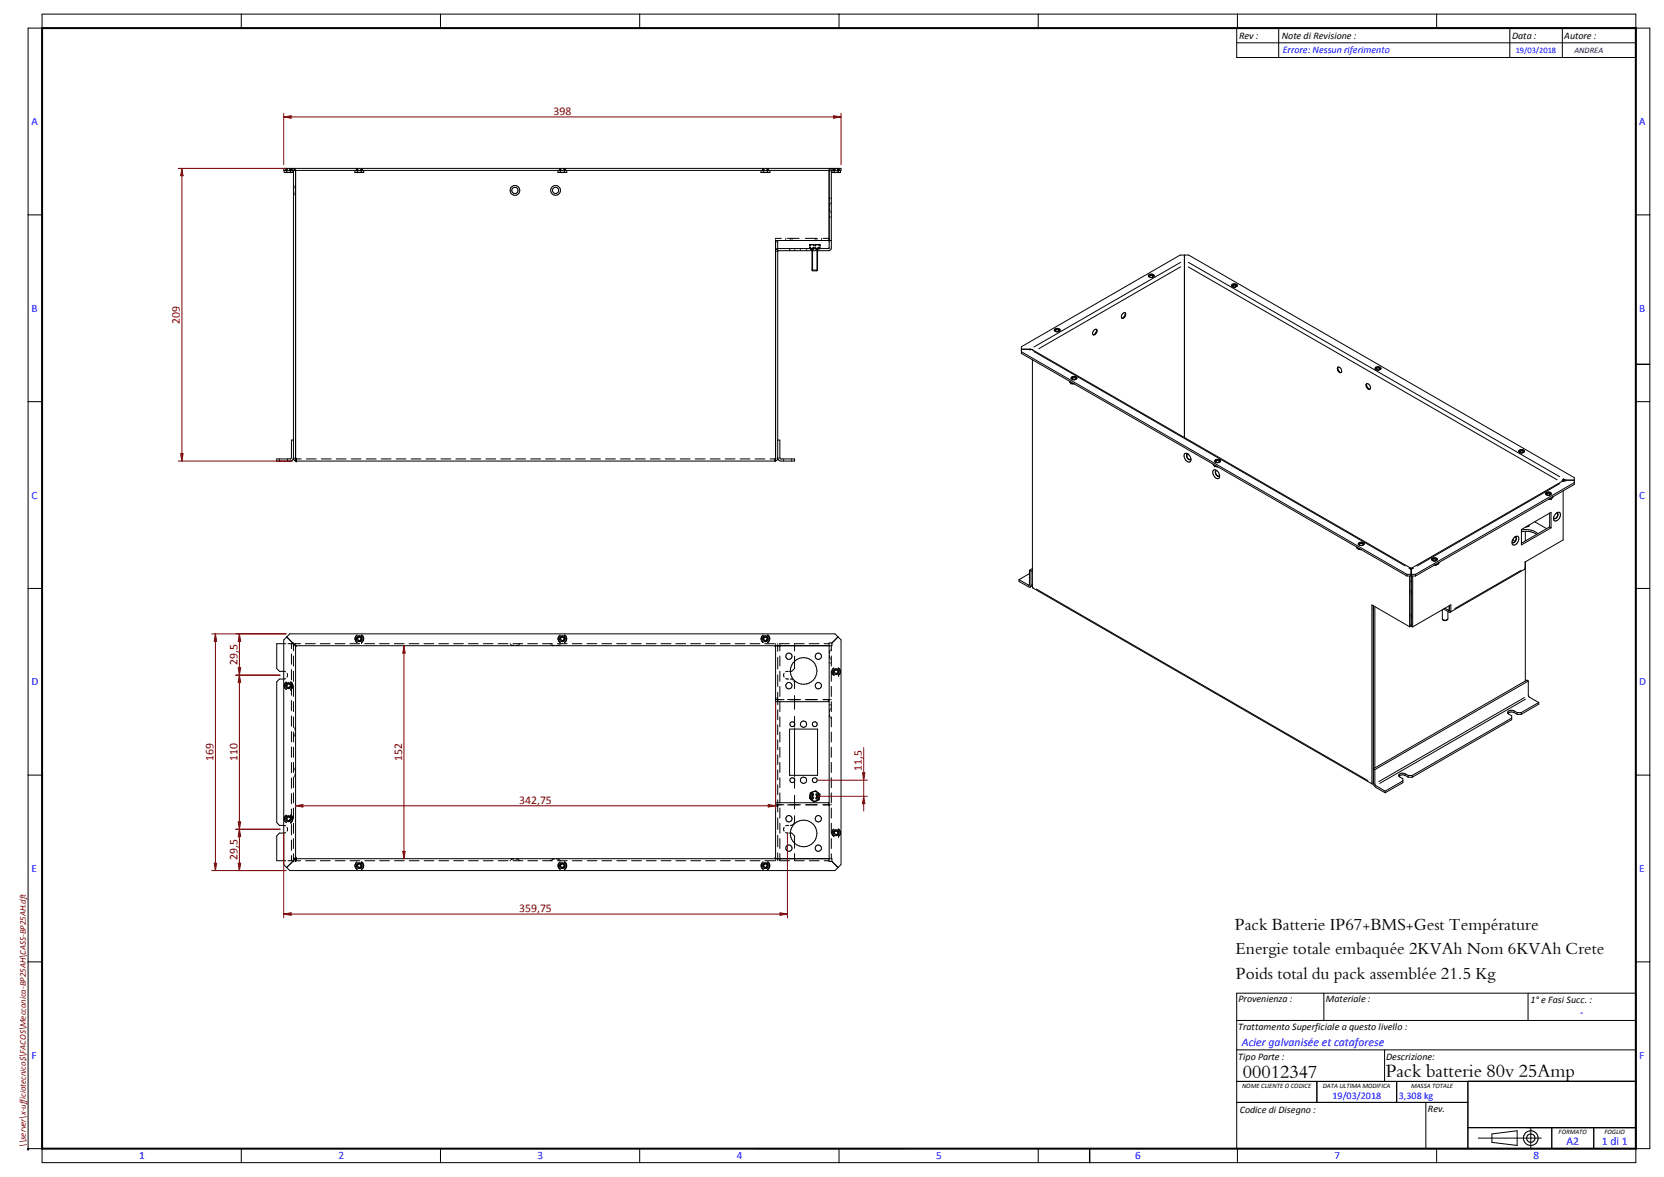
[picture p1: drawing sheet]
<svg xmlns="http://www.w3.org/2000/svg" width="594mm" height="420mm" viewBox="0 0 594 420" stroke-linecap="round" stroke-linejoin="round" font-family="sans-serif">
<path d="M15 10h569v400h-569z" fill="none" stroke="#000" stroke-width=".72"/>
<g fill="none" stroke="#000" stroke-width=".36">
<path d="M10 10h5v-5h569v15.5h-142.5v-10.5h147.5v400h-147.5v-55.5h142.5v60.5h-569v-5h-5zM86.1 5v5M157.3 5v5M228.4 5v5M299.5 5v5M370.7 5v5M441.5 15.3h142.5M441.8 5v5M456.5 10v10.5M512.9 5v5M539 10v10.5M557.8 10v10.5"/>
<path d="M10 76.7h5M101.3 60.1h199v.7h-199zM101.5 60.8v.7M101.5 61.5h3.1M102 60.4h.7M102 60.1v.7M102.3 60.4v.3M102.3 61.2v.4M102.4 60.1h.1M102.4 60.8h.1M102.4 60.1v.7M102.4 61.2v.4"/>
<path d="M103.4 60.4h.7M103.5 60.1v.7M103.7 60.4v.4M103.7 61.2v.4M103.8 60.4v.3M103.8 61.2v.4M104.1 60.1v.7M104.5 60.8l.3 .3v102.2M104.5 60.1v.2M104.5 60.6v.2M104.5 60.8l1 .3M104.5 60.1l.3 .1"/>
<path d="M104.5 60.1l.2 .1M104.6 60.9h.1M104.6 60.9v.6M104.8 66.2l.2 .2M105 69.6l-.2 .1M105.1 60.3l.1 .1M105.2 60.4l.2 .2M105.2 66.7l.2 .1M105.4 66.8v.8M105.4 68.3v.8M105.4 69.1h.1M105.4 66.8h.1"/>
<path d="M105.4 69.1l-.2 .2M105.5 60.9v.2M105.5 61.1v102.8M126.7 60.8v.7M126.7 61.5h3.2M127.2 60.4h.7M127.2 60.1v.7M127.5 60.4v.3M127.5 61.2v.4M127.7 60.4v.3M127.7 61.2v.4M128.6 60.4h.7"/>
<path d="M128.9 60.4v.4M128.9 61.2v.4M129 60.4v.3M129 61.2v.4M129.3 60.1v.7M129.9 60.8v.7M199.2 60.8v.7M199.2 61.5h3.1M199.7 60.4h.7M199.7 60.1v.7M200 60.4v.3M200 61.2v.4"/>
<path d="M200.1 60.4v.3M200.1 61.2v.4M201.1 60.4h.7M201.4 60.4v.4M201.4 61.2v.4M201.5 60.4v.3M201.5 61.2v.4M201.8 60.1v.7M202.3 60.8v.7M271.7 60.8v.7M271.7 61.5h3.2M272.2 60.4h.7"/>
<path d="M272.2 60.1v.7M272.5 60.4v.3M272.5 61.2v.4M272.7 60.4v.3M272.7 61.2v.4M273.6 60.4h.7M273.9 60.4v.4M273.9 61.2v.4M274 60.4v.3M274 61.2v.4M274.3 60.1v.7M274.9 60.8v.7"/>
<path d="M296 60.1v.2M296 60.6v25.3M296 70.7h.2M296 77.5h.2M296 73h.2M296 75.2h.2M296.1 60.7l-.1 27.8M296.2 73v.7M296.2 74.5v.7M296.2 75.2l.1 .2M296.2 60.5h.1M296.4 72.8l-.2 .2"/>
<path d="M296.5 70.7h.3M296.5 77.5h.3M296.6 60.2l-.4 .3M296.6 75.7l.2 .2M296.8 72.3l-.2 .2M297 60.8h.1M297 60.9v.6M297 61.5h3.1M297 60.6l-.2 .5v27.4a1.01 1.01 0 0 1-1 1h-17.9l-.5 .2M297 60.1v.2M297.5 60.4h.6M297.5 60.1v.7"/>
<path d="M297.8 60.4v.3M297.8 61.2v.4M297.9 60.4v.3M297.9 61.2v.4M298.1 60.1v.7M298.9 60.4h.7M299.2 60.8h.1M299.2 60.1h.1M299.2 60.1v.7M299.2 61.2v.4M299.3 60.4v.3M299.3 61.2v.4"/>
<path d="M299.6 60.1v.7M300.1 60.8v.7M584 76.7h5M276.9 85.6v79M276.9 88.7h.2M276.9 85.9h19.9M276.9 86.4h.2M276.9 89.6l.2 .1M277.3 89l-.3 .3M277.4 88.7h18.4M277.4 86.4h.3M277.7 85.9v77.4"/>
<path d="M277.9 88.7l-.4 .2M279 85.1h-2.1v.2M280.5 85.1v.2M280.5 85.6v.3M281.1 85.1h4.2M281.9 88.7v.2M281.9 89.2v.3M282 88.7v.2M282 89.2v.3M282.1 85.1v.2M282.1 85.6v.3M282.8 85.1v.2"/>
<path d="M282.8 85.6v.3M283.8 88.7v.3M283.8 89.3v.2M285.7 88.7v.2M285.7 89.2v.3M287.5 85.1h4.2v.2M288 88.7v.3M288 89.3v.2M289 87.5v.3M289 88.1v.4h.5M289 87.4h.1M289 87.4v.1"/>
<path d="M289.1 87.3h.1M289.1 87.3h1.5M289.2 87.3h.1M289.2 87.4l-.2 .1M289.3 88.5h.1M289.3 87.4v.1M289.3 87.5v.3M289.3 88.1v.4M289.4 88.6h.1M289.4 88.6l.1 .1M289.6 87.4l-.3 .1M289.8 88.7h.1"/>
<path d="M289.9 88.9h.1M289.9 88.8h.1M289.9 88.7v.2M289.9 89.1v7.3M289.9 88.9h.7M289.9 89.2h.6M289.9 96.4h2M289.9 96.4l.3 .3h1.4l.3-.3M290 88.7v.2M290 89.2v.3M290 88.5h1.1M290.1 88.9v.2"/>
<path d="M290.1 89.3v7.3M290.3 87.4l.3 .1M290.6 87.3h.1M290.6 87.5v.3M290.6 88.1v.4M290.8 87.4l-.2 .1M290.9 87.4l.3 .1M291 85.1v.2M291 85.6v.3M291.2 87.3h.1M291.2 87.5v.3M291.2 88.1v.4"/>
<path d="M291.2 88.9h.6M291.2 89.2h.7M291.4 87.4l-.2 .1M291.7 85.6v.3M291.7 88.9v.2M291.7 89.3v7.3M291.8 88.7v.3M291.8 89.3v.2M291.8 88.5h.7M291.8 88.8h.1M291.9 89.2h.1M291.9 89.5h.1"/>
<path d="M291.9 88.7v7.7M291.9 88.7h.1M292.2 87.4l.2 .1M292.3 88.6h.1M292.3 88.6v.1M292.4 88.5h.1M292.4 87.5v.3M292.4 88.1v.4M292.5 87.4l-.1 .1M292.6 87.4l.2 .1M292.6 87.3h.1M292.6 87.3h-1.4"/>
<path d="M292.7 87.4h.1M292.7 87.4l.1 .1M292.8 87.5v.3M292.8 88.1l-.2 .4M293.3 85.1v.2M293.3 85.6v.3M293.9 85.1h2.1M296 85.1h.1M296 85.9h.1M296 88.5l-.2 .2M10 143.4h5M104.8 157.1h-.8v6.2l-.2 .5h-5v.8h4.7a1.23 1.23 0 0 0 1.3-1.3"/>
<path d="M277.7 157.1h.7v6.2l.2 .5h5.1v.8h-4.8a1.23 1.23 0 0 1-1.2-1.3M584 143.4h5M99.8 163.8v.2M99.8 164.3v.3M102.7 163.8v.3M102.7 164.4v.2M104.8 163.3h.1M104.8 163.5v.1M104.8 163.6a1.01 1.01 0 0 0 1 1M104.8 163.6h.7M105.5 164.3v.3M105.5 163.6l.1 .1"/>
<path d="M105.5 163.6l.1 .2M105.6 163.7h.1M105.6 163.8l.1 .8M105.7 163.8h.1M105.7 163.8h1.9M105.7 164.6h.1M105.8 163.8h.1M105.8 164.6h170.8M105.8 163.8v.2M105.8 164.3v.3M109.4 163.8h3.5M114.7 163.8h3.5"/>
<path d="M120.1 163.8h3.5M125.4 163.8h3.5M130.8 163.8h3.5M136.1 163.8h3.5M141.4 163.8h3.5M146.8 163.8h3.5M152.1 163.8h3.5M157.4 163.8h3.5M162.8 163.8h3.5M168.1 163.8h3.6M173.5 163.8h3.5M178.8 163.8h3.5"/>
<path d="M184.1 163.8h3.6M189.5 163.8h3.5M194.8 163.8h3.5M200.1 163.8h3.6M205.5 163.8h3.5M210.9 163.8h3.5M216.2 163.8h3.5M221.5 163.8h3.5M226.9 163.8h3.5M232.2 163.8h3.5M237.5 163.8h3.5M242.9 163.8h3.5"/>
<path d="M248.2 163.8h3.5M253.6 163.8h3.5M258.9 163.8h3.5M264.2 163.8h3.6M269.6 163.8h3.5M274.9 163.8h1.8M276.6 163.8v.2M276.6 164.3v.3M276.8 163.8h.1M276.9 163.7l-.1 .1M276.9 163.6h.1M276.9 164.6h-.3"/>
<path d="M277.7 163.3h.1M277.7 163.5l-.1 .5-.7 .6M279.8 163.8v.2M279.8 164.3v.3M282.7 163.8v.2M282.7 164.3v.3M10 210.1h5M584 210.1h5M102 229.8h-3.2v8.8l1 1 2.1 .2M102.4 227.4l2.1 2.1M102.8 229.8h.9M103.5 226.3h194.6l2.2 2.1v80.2l-2.2 2.2h-194.6l-2.2-2.2v-80.2z"/>
<path d="M103.9 229.8h.3M104 229.8v1.8M104 233.5v3.6M104 239v3.7M104.5 229.8h.3M104.5 229.5l1.3 1.3M104.5 229.5l.1 .4M104.5 229.5l.3 .1M104.7 230.2l.3 .3M104.8 229.8h.1M104.8 229.8v.2M104.8 230.3v2"/>
<path d="M104.8 234.2v3.5M104.8 239.6v3.6M105.2 229.7l.3 .1M105.5 229.8h1.8M105.5 229.8v.2M105.5 230.3v76.4M109 229.8h3.6M114.3 229.8h3.5M119.6 229.8h3.5M124.9 229.8h3.5M127.5 226.7l-.3 .2a1.57 1.57 0 0 0 .3 2.5M127.5 226.8l-.2 .1a1.43 1.43 0 0 0 .2 2.4"/>
<path d="M127.5 228.2a.75 .75 0 0 1 .7-1 .75 .75 0 0 1 .8 .8 .75 .75 0 0 1-.9 .7M129 226.7h.1M129.1 229.2h.1M129.1 226.7h.1a1.56 1.56 0 0 1 0 2.6M129.1 226.8a1.45 1.45 0 0 1 0 2.4M129.2 229.3h.1M130.2 229.8h3.5M135.5 229.8h3.5M140.8 229.8h3.5M146.1 229.8h3.5M151.4 229.8h3.4M156.7 229.8h3.4"/>
<path d="M162 229.8h3.4M167.3 229.8h3.4M172.5 229.8h3.5M177.8 229.8h3.5M182.1 229.8l.2 .2M182.5 230.2l.2 .2M182.7 230.4h.8M182.7 230.4v.1M183.1 229.8h3.5M184.3 230.4h.6M184.9 230.4v.1M185.2 230.2l-.3 .2"/>
<path d="M185.6 229.8l-.2 .2M188.4 229.8h3.5M193.7 229.8h3.5M196.6 229.8l.2 .2M197 230.2l.2 .2M197.2 230.4h.7M197.2 230.4v.1M198.7 230.4h.8M199 229.8h3.5M199.5 230.4v.1M199.6 230.2l-.1 .2M200 226.7a1.51 1.51 0 0 0 0 2.7"/>
<path d="M200 226.8a1.45 1.45 0 0 0 .1 2.5M200.1 228.2a.75 .75 0 0 1 .6-.9 .75 .75 0 0 1 .8 .8 .75 .75 0 0 1-.9 .6M200.1 229.8l-.2 .2M201.5 226.7l.1 .1a1.45 1.45 0 0 1 0 2.4M201.5 226.7h.1a1.55 1.55 0 0 1 0 2.6M201.6 229.2h.1M201.6 229.3h.1M204.3 229.8h3.5M209.6 229.8h3.5M214.9 229.8h3.4M220.2 229.8h3.4M225.5 229.8h3.4"/>
<path d="M230.7 229.8h3.5M236 229.8h3.5M241.3 229.8h3.5M246.6 229.8h3.5M251.9 229.8h3.5M257.2 229.8h3.5M262.5 229.8h3.5M267.8 229.8h3.5M272.5 226.7l-.3 .2a1.57 1.57 0 0 0 .3 2.5M272.5 226.8l-.2 .1a1.43 1.43 0 0 0 .2 2.4M272.5 228.2a.75 .75 0 0 1 .7-1 .75 .75 0 0 1 .8 .8 .75 .75 0 0 1-.9 .7M273 229.8h3.5"/>
<path d="M274 226.7l.1 .1a1.5 1.5 0 0 1 0 2.4M274.1 226.7a1.56 1.56 0 0 1 0 2.6M274.1 229.2h.1M274.1 229.3h.1M276.9 229.8v.2M276.9 230.3v76.4M276.9 230.5l-.3 .3M277.7 230.5h.1M277.7 229.8v.2M277.7 230.3v2.2M277.7 234.7v4.1M278.3 229.8h3.5"/>
<path d="M278.4 230.5h.1M278.4 229.8v.2M278.4 230.3v2M278.4 234.2v3.5M278.4 239.6v3.6M281.5 239.6l-1 .2M283.7 230.5h.1M283.7 234.3v4.3l-1 1h-.9M283.7 230.3v2.1M287.1 229.8h-3.5l.1 .2M288.9 229.8h3.5M294.2 229.8h1.8"/>
<path d="M296 230.5v76M296 236.6h.2M296 232.5h.2M296 234.8h.2M296.2 232.5v.8M296.2 234.1v.7M296.2 234.8l.1 .1M296.4 232.3l-.2 .2M296.5 236.6h.3M296.6 235.2l.2 .2M296.8 230.5v1.8M296.8 234.2v3.5"/>
<path d="M296.8 239.6v3.6M296.8 231.9l-.2 .2M297 229.6v.9h-191.7M297 229.5h-1v1M297.7 238.5a1.51 1.51 0 0 0 .1 2.6M297.8 238.5a1.44 1.44 0 0 0 0 2.5M297.8 239.9a.74 .74 0 0 1 .7-.9 .74 .74 0 0 1 .8 .9 .74 .74 0 0 1-1 .6M299.2 227.3l-2.2 2.2M299.2 238.5h.1a1.45 1.45 0 0 1 0 2.5M299.3 238.4l.1 .1a1.56 1.56 0 0 1 0 2.6M101.9 242.2l-2.1 .2-1 1v50.2l1 1 2.1 .2M102 243.6a1.5 1.5 0 0 0 0 2.3"/>
<path d="M102 245.9l.3 .2M102 243.7a1.59 1.59 0 0 0 0 2.2M102 245.9l.3 .1M102.2 243.5l-.2 .1M102.3 243.5l-.3 .2M102.3 245a.75 .75 0 0 1 .7-1 .75 .75 0 0 1 .8 .8 .75 .75 0 0 1-1 .7M102.5 240.3v1.4M103.8 243.5a1.45 1.45 0 0 1 0 2.5M103.8 243.4l.1 .1a1.56 1.56 0 0 1 0 2.6M103.8 246h.1M103.9 246.1h.1M104 244.5v3.7"/>
<path d="M104 250.1v3.6M104 255.6v3.6M104.8 245v3.6M104.8 250.5v3.5M104.8 255.9v3.6l.2 .2M105.2 260l.2 .1M276.9 250.5h19.1M276.9 249.7l3 .1M276.9 249.2h.2M277.4 249.2h.3M277.7 249.8h.1M277.7 240.9v4.1"/>
<path d="M277.7 247.1v2.2M277.7 249.6v1.9M277.7 253.4v3.5M277.7 258.7v3.6M278.4 245v3.6M278.4 250.5v3.5M278.4 255.9v3.6M279.9 240.3v1.4M280.5 242.2l1.1 .2M281.1 249.7l4.7 .1M282.1 242.4l.8 .3M283.3 243.1l.4 .3v2.4"/>
<path d="M283.7 248.3v4.9M283.7 255.7v3.7M283.7 259.8v17.4M287.5 249.7l4.3 .1M293.8 249.8h2.4M295.8 249.8h.1M295.8 249.7v.3M295.8 250.3v.2M296 251.6h.2M296 253.5h.2M296 255.8h.2M296.2 253.5v.8"/>
<path d="M296.2 255.1v.7M296.2 255.8l.1 .1M296.4 253.3l-.2 .2M296.5 249.8h.3M296.5 251.6h.3M296.6 256.2l.2 .2M296.8 245v3.6M296.8 250.5v3.5M296.8 255.9v3.6M296.8 252.9l-.2 .2M299.3 241h.1M299.4 241.1h.1"/>
<path d="M10 276.7h5M104 261.2v3.6M104 266.7v3.6M104 272.2v3.6M104 277.7v3.7M104.8 261.3v3.6M104.8 266.7v3.6M104.8 272.2v3.6M104.8 274l.2 .2M105 277.3l-.2 .3v3.6M105 262.8l-.2 .2M105.2 274.4l.2 .3"/>
<path d="M105.4 260.1v.8M105.4 261.7v.7M105.4 274.7v.6M105.4 276.1v.8M105.4 262.4h.1M105.4 260.1h.1M105.4 262.4l-.2 .2M105.4 276.9h.1M105.4 274.7h.1M105.4 276.9l-.2 .2M277.7 264.1v3.5M277.7 269.5v3.5"/>
<path d="M277.7 274.8v3.5M278.4 261.3v3.6M278.4 266.7v3.6M278.4 272.2v3.6M278.4 277.6v3.6M281.9 260.3h10v16.5h-10zM283.7 277.7v3.7M296.8 261.3v3.6M296.8 266.7v3.6M296.8 272.2v3.6M296.8 277.6v3.6M584 276.7h5"/>
<path d="M101.9 297.2l-2.1 .2-1 1v8.9h3.2M102 293.4l.3 .2M102 291.1a1.5 1.5 0 0 0 0 2.3M102 293.4l.3 .1M102 291.2a1.59 1.59 0 0 0 0 2.2M102.2 291l-.2 .1M102.3 291l-.3 .2M102.3 292.5a.75 .75 0 0 1 .7-1 .75 .75 0 0 1 .8 .8 .75 .75 0 0 1-1 .7M102.5 295.3v1.4M103.8 291a1.45 1.45 0 0 1 0 2.5M103.8 290.9l.1 .1a1.56 1.56 0 0 1 0 2.6M103.8 293.5h.1"/>
<path d="M103.9 293.6h.1M104 283.3v3.6M104 288.8v3.7M104 294.3v3.7M104 299.9v3.6M104.8 283v3.6M104.8 288.5v3.6M104.8 293.9v3.6M104.8 299.3v3.6M276.9 286.6h19.1M276.9 287.8h.2M277.4 287.8h.3"/>
<path d="M277.7 287.3h.1M277.7 280.2v3.5M277.7 285.5v1.9M277.7 287.7v2.2M277.7 292v4.1M277.7 298.2v4.1M278.4 283v3.6M278.4 288.5v3.6M278.4 293.9v3.6M278.4 299.3v3.6M279.9 287.3h-3M279.9 295.3v1.4"/>
<path d="M280.5 297.2l.9 .2M281.6 294.6l-1.1 .2M281.8 297.4h.9l1 1v4.4M283 294.3l-.3 .3h-.5M283.7 283.9v4.9M283.7 291.2v2.4l-.4 .4M285.8 287.3h-4.7M289.2 283.7a1.74 1.74 0 0 1 2.8-.7 1.74 1.74 0 0 1-.4 2.8 1.74 1.74 0 0 1-2.5-1.5M289.3 283l1.9-.7 1.6 1.2-.4 2-1.8 .8-1.6-1.3zM289.9 284.5l.5 .6M289.9 284.1v.4M290.1 283h.1"/>
<path d="M290.1 283a1.44 1.44 0 0 0 0 2.5M290.4 283.4h.1M290.4 283.4l-.5 .7M290.5 283.7l-.1 .1a.67 .67 0 0 0 .1 1.1M291.2 283.7h.1a.66 .66 0 0 1 0 1.1M291.3 284.8h.1M291.3 283.5h.2M291.4 283.4l.4 .9M291.5 285l-.1 .1M291.6 285.5h.1M291.6 283a1.48 1.48 0 0 1 0 2.5M291.8 287.3h-4.3"/>
<path d="M291.8 283.8l.1 .5M291.8 284.3l-.3 .7M291.9 284.3l-.4 .7M293.8 287.3h2.4M295.8 286.6v.2M295.8 287.1v.2M296 287.3h.1M296.5 287.3h.3M296.8 283v3.6M296.8 288.5v3.6M296.8 293.9v3.6M296.8 299.3v3.6"/>
<path d="M297.5 298.4l.3 .2M297.5 296.1a1.5 1.5 0 0 0 0 2.3M297.5 298.4l.3 .1M297.5 296.2a1.59 1.59 0 0 0 0 2.2M297.7 296l-.2 .1M297.8 296l-.3 .2M297.8 297.5a.75 .75 0 0 1 .7-1 .75 .75 0 0 1 .8 .8 .75 .75 0 0 1-1 .7M299.2 296h.1a1.45 1.45 0 0 1 0 2.5M299.3 295.9l.1 .1a1.56 1.56 0 0 1 0 2.6M299.3 298.5h.1M299.4 298.6h.1M102.8 307.3h.9"/>
<path d="M103.9 307.3h.3M104 305.4v1.9M104.5 307.3h.3M104.5 307.5l-2.1 2.2M104.6 307.2l-.1 .3M104.8 307.3h.1M104.8 304.8v1.9M104.8 307v.3M104.8 306.5h.2M104.8 306.5l-.1 .3M104.8 306.5h.1M104.9 306.5h.1"/>
<path d="M104.9 307.4l-.4 .1M105.3 306.5h191.7v1M105.4 306.3l-.3 .1M105.5 306.5h.1M105.5 307.3h.1M105.5 307.3h1.8M105.5 307.3h-.3M105.5 306.5l-1 1M105.5 307v.3M105.6 306.5h.1M105.6 307.2h.1M105.6 306.4h.1"/>
<path d="M105.7 306.5h.1M105.7 306.3h.1M105.7 306.7h.1M105.7 306.7v.3M105.8 306.3l-.1 .2M109.1 307.3h3.5M114.4 307.3h3.5M119.7 307.3h3.5M125 307.3h3.5M127.5 307.7l-.3 .1a1.56 1.56 0 0 0 .3 2.5M127.5 307.8l-.2 .1a1.43 1.43 0 0 0 .2 2.4M127.5 309.2a.77 .77 0 0 1 .7-1 .77 .77 0 0 1 .9 .9 .77 .77 0 0 1-1 .7"/>
<path d="M129 307.8h.1M129.1 310.3h.1M129.1 307.7h.1a1.6 1.6 0 0 1 0 2.6M129.1 307.8a1.49 1.49 0 0 1 0 2.5M129.2 310.3h.1M130.3 307.3h3.5M135.5 307.3h3.5M140.8 307.3h3.5M146.1 307.3h3.5M151.4 307.3h3.5M156.7 307.3h3.5M162 307.3h3.5"/>
<path d="M167.3 307.3h3.5M172.6 307.3h3.5M177.9 307.3h3.4M182.3 307l-.2 .3M182.7 306.7h.7M182.7 306.5v.2M182.7 306.7l-.2 .1M183.2 307.3h3.4M184.2 306.7h.7M184.9 306.5v.2M184.9 306.7l.3 .1M185.4 307.1l.2 .2"/>
<path d="M188.5 307.3h3.4M193.8 307.3h3.4M196.8 307l-.2 .3M197.2 306.7h.7M197.2 306.5v.2M197.2 306.7l-.1 .1M198.7 306.7h.8M199 307.3h3.5M199.5 306.5v.2M199.5 306.7l.2 .1M199.9 307.1l.2 .2M200 307.7a1.51 1.51 0 0 0 0 2.6"/>
<path d="M200 307.8a1.45 1.45 0 0 0 .1 2.5M200.1 309.2a.76 .76 0 0 1 .7-.9 .76 .76 0 0 1 .8 .8 .76 .76 0 0 1-1 .7M201.5 307.8h.1a1.49 1.49 0 0 1 0 2.5M201.5 307.7h.1a1.59 1.59 0 0 1 0 2.6M201.6 310.3h.1M204.3 307.3h3.5M209.6 307.3h3.5M214.9 307.3h3.5M220.2 307.3h3.5M225.5 307.3h3.5M230.8 307.3h3.5M236 307.3h3.6"/>
<path d="M241.3 307.3h3.5M246.6 307.3h3.5M251.9 307.3h3.5M257.2 307.3h3.5M262.5 307.3h3.5M267.8 307.3h3.5M272.5 307.7l-.3 .1a1.56 1.56 0 0 0 .3 2.5M272.5 307.8l-.2 .1a1.43 1.43 0 0 0 .2 2.4M272.5 309.2a.77 .77 0 0 1 .7-1 .77 .77 0 0 1 .8 .9 .77 .77 0 0 1-.9 .7M273.1 307.3h3.5M274 307.8h.1a1.55 1.55 0 0 1 0 2.5M274.1 307.7h.1"/>
<path d="M274.1 310.3h.1M274.1 307.7a1.6 1.6 0 0 1 0 2.6M276.6 306.3l.3 .2M276.9 307v.3M277.7 306.5h.1M277.7 304.4v2.3M277.7 307v.3M278.4 306.5h.1M278.4 307v.3h3.4M278.4 304.8v1.9M283.7 306.5h.1M283.7 307v.3h3.4"/>
<path d="M283.7 304.7v2M289 307.3h3.4M294.3 307.3h1.7M296 306.5v1h1M296.8 304.8v1.7M297 307.5l2.2 2.2M10 343.4h5M472.6 354.5v9.8M545.5 354.5v9.8M584 343.4h5M441.5 374.8h142.5M441.5 364.3h142.5"/>
<path d="M494.3 374.8v11.2M441.5 386h142.5M441.5 393.5h82.5M470.1 386v7.5M498.6 386v7.5M509.1 393.5v16.5M524 386v24M524.1 386v24M86.1 410v5M157.3 410v5M228.4 410v5M270.8 410h52.2"/>
<path d="M299.5 410v5M370.7 410v5M441.8 410v5M512.9 410v5M524.1 402.5h60M527.8 406.3h22.5M532.6 404.8l9-1.2v5.3l-9-1.1zM546.5 402.5v7.5M554 402.5v7.5M569 402.5v7.5"/>
<circle cx="183.8" cy="68" r="1.11"/>
<circle cx="183.8" cy="68" r="1.75"/>
<circle cx="198.3" cy="68" r="1.76"/>
<circle cx="198.3" cy="68" r="1.12"/>
<circle cx="128.3" cy="228" r="1.04"/>
<circle cx="128.3" cy="228" r=".62"/>
<circle cx="200.8" cy="228" r="1.06"/>
<circle cx="200.8" cy="228" r=".62"/>
<circle cx="273.3" cy="228" r="1.04"/>
<circle cx="273.3" cy="228" r=".62"/>
<circle cx="281.7" cy="234.3" r="1.12"/>
<circle cx="286.9" cy="239.5" r="4.8"/>
<circle cx="292.2" cy="234.3" r="1.12"/>
<circle cx="298.5" cy="239.8" r="1.07"/>
<circle cx="298.5" cy="239.8" r=".63"/>
<circle cx="103" cy="244.8" r="1.07"/>
<circle cx="103" cy="244.8" r=".63"/>
<circle cx="281.7" cy="244.8" r="1.13"/>
<circle cx="282.9" cy="258.5" r=".87"/>
<circle cx="286.9" cy="258.5" r="1.11"/>
<circle cx="290.9" cy="258.5" r=".87"/>
<circle cx="292.2" cy="244.8" r="1.13"/>
<circle cx="282.9" cy="278.5" r=".87"/>
<circle cx="286.9" cy="278.5" r="1.13"/>
<circle cx="290.9" cy="278.5" r=".87"/>
<circle cx="103" cy="292.3" r="1.07"/>
<circle cx="103" cy="292.3" r=".63"/>
<circle cx="281.7" cy="292.3" r="1.13"/>
<circle cx="286.9" cy="297.5" r="4.7"/>
<circle cx="292.1" cy="292.3" r="1.13"/>
<circle cx="298.5" cy="297.3" r="1.06"/>
<circle cx="298.5" cy="297.3" r=".63"/>
<circle cx="128.3" cy="309" r="1.05"/>
<circle cx="128.3" cy="309" r=".62"/>
<circle cx="200.8" cy="309" r="1.07"/>
<circle cx="200.8" cy="309" r=".62"/>
<circle cx="273.3" cy="309" r="1.05"/>
<circle cx="273.3" cy="309" r=".62"/>
<circle cx="281.7" cy="302.8" r="1.13"/>
<circle cx="292.1" cy="302.8" r="1.13"/>
<circle cx="546.5" cy="406.3" r="1.5"/>
<circle cx="546.5" cy="406.3" r="2.63"/>
</g>
<circle cx="10" cy="410" r=".36" fill="#000"/>
<path d="M584 130h5M389 410v5" fill="none" stroke="#000" stroke-width=".51"/>
<path d="M63.6 60.1h38.5M64.9 60.1l.5 2.6h-.9zM63.6 164.6h40.9" fill="none" stroke="#800000" stroke-width=".36"/>
<path d="M64.9 60.1l.5 2.6h-.9z" fill="#800000"/>
<path d="M64.5 162h.9l-.5 2.6z" fill="none" stroke="#800000" stroke-width=".36"/>
<path d="M64.5 162h.9l-.5 2.6z" fill="#800000"/>
<path d="M64.9 60.1v104.5M75.6 226.3h26.5M76.9 226.3l.4 2.6h-.8zM75.6 310.8h26.5" fill="none" stroke="#800000" stroke-width=".36"/>
<path d="M76.9 226.3l.4 2.6h-.8z" fill="#800000"/>
<path d="M76.5 308.1h.8l-.4 2.7z" fill="none" stroke="#800000" stroke-width=".36"/>
<path d="M76.5 308.1h.8l-.4 2.7z" fill="#800000"/>
<path d="M76.9 226.3v84.5M276.9 250.5v38.5M105.5 287.7l2.7-.5v.9z" fill="none" stroke="#800000" stroke-width=".36"/>
<path d="M105.5 287.7l2.7-.5v.9z" fill="#800000"/>
<path d="M274.3 287.2l2.6 .5-2.6 .4z" fill="none" stroke="#800000" stroke-width=".36"/>
<path d="M274.3 287.2l2.6 .5-2.6 .4z" fill="#800000"/>
<path d="M144.2 230.5l.4 2.6h-.8zM105.5 287.7h171.4" fill="none" stroke="#800000" stroke-width=".36"/>
<path d="M144.2 230.5l.4 2.6h-.8z" fill="#800000"/>
<path d="M143.8 303.9h.8l-.4 2.6z" fill="none" stroke="#800000" stroke-width=".36"/>
<path d="M143.8 303.9h.8l-.4 2.6z" fill="#800000"/>
<path d="M144.2 230.5v76M84.2 241h15.8M84.2 296h15.8M85 293.4h.9l-.4 2.6z" fill="none" stroke="#800000" stroke-width=".36"/>
<path d="M85 293.4h.9l-.4 2.6z" fill="#800000"/>
<path d="M85.5 241l.4 2.6h-.9z" fill="none" stroke="#800000" stroke-width=".36"/>
<path d="M85.5 241l.4 2.6h-.9z" fill="#800000"/>
<path d="M84.2 226.3h17.9M85 238.4h.9l-.4 2.6zM84.2 241h15.8M85.5 241v55" fill="none" stroke="#800000" stroke-width=".36"/>
<path d="M85 238.4h.9l-.4 2.6z" fill="#800000"/>
<path d="M85.5 226.3l.4 2.6h-.9z" fill="none" stroke="#800000" stroke-width=".36"/>
<path d="M85.5 226.3l.4 2.6h-.9z" fill="#800000"/>
<path d="M85.5 226.3v14.7M84.2 296h15.8M85.5 296l.4 2.7h-.9zM84.2 310.8h17.9" fill="none" stroke="#800000" stroke-width=".36"/>
<path d="M85.5 296l.4 2.7h-.9z" fill="#800000"/>
<path d="M85 308.1h.9l-.4 2.7z" fill="none" stroke="#800000" stroke-width=".36"/>
<path d="M85 308.1h.9l-.4 2.7z" fill="#800000"/>
<path d="M85.5 296v14.8M101.3 297.3v30.3M281.1 297.3v30.3M101.3 326.3l2.6-.5v.9z" fill="none" stroke="#800000" stroke-width=".36"/>
<path d="M101.3 326.3l2.6-.5v.9z" fill="#800000"/>
<path d="M278.5 325.8l2.6 .5-2.6 .4z" fill="none" stroke="#800000" stroke-width=".36"/>
<path d="M278.5 325.8l2.6 .5-2.6 .4z" fill="#800000"/>
<path d="M101.3 40.4v18.4M101.3 41.7l2.6-.4v.9zM300.3 40.4v18.4M101.3 326.3h179.8" fill="none" stroke="#800000" stroke-width=".36"/>
<path d="M101.3 41.7l2.6-.4v.9z" fill="#800000"/>
<path d="M297.6 41.3l2.7 .4-2.7 .5z" fill="none" stroke="#800000" stroke-width=".36"/>
<path d="M297.6 41.3l2.7 .4-2.7 .5z" fill="#800000"/>
<path d="M101.3 41.7h199M292.2 278.5h17.5M292.2 284.3h17.5M308.3 284.3l.5 2.6h-.9z" fill="none" stroke="#800000" stroke-width=".36"/>
<g fill="none" stroke="#000" stroke-width=".36">
<path d="M410 98.6l.8-.6 .8 .2 .5 .4M410 98.2a1.07 1.07 0 0 1 1.2-.4 1.07 1.07 0 0 1 .8 .9 1.08 1.08 0 0 1-1.1 .4 1.08 1.08 0 0 1-.9-.9zM410.5 98.5l.8-.2 .3 .3-.3 .4h-.6zM421.5 93.6l-52.4 30.3M421.5 95.2l-50.7 29.3M422.9 91.1v65.1M424.3 95.3l131.6 76M424.3 93.6l132.5 76.6M376.4 117.9l.8-.5 .8 .2 .5 .3M376.5 117.6a1.08 1.08 0 0 1 1.1-.4 1.08 1.08 0 0 1 .8 .9 1.07 1.07 0 0 1-1.1 .4 1.07 1.07 0 0 1-.8-.9zM376.9 117.9h1.1a.55 .55 0 0 1-.6 .5 .55 .55 0 0 1-.5-.5zM390.8 119.4l-.5 .1"/>
<path d="M390.9 119.5l.5-.6 .2-1.1a1.12 1.12 0 0 0-1.3 .3 1.12 1.12 0 0 0 0 1.4h.3M390.9 119.5h-.3M391.4 117.6l.1 .2M391.5 117.8l-.9 1.7M391.5 117.8l-.2 1-.5 .6M401.7 111.6l.1 .2M401.8 111.8v.7M401.8 112.5l-.7 1-.6 .1M401.8 111.9l-1 1.7M401.9 111.8l-.2-.2a1.31 1.31 0 0 0-1.1 2l.2 .1M401.9 111.8v.8M401.9 112.6l-.5 .7-.6 .4"/>
<path d="M439.7 102l.8-.5 .8 .1 .4 .4M439.8 101.7a1.08 1.08 0 0 1 1.1-.4 1.08 1.08 0 0 1 .8 .8 1.07 1.07 0 0 1-1.1 .5 1.07 1.07 0 0 1-.8-.9zM440.2 101.9h1.1a.55 .55 0 0 1-.6 .6 .55 .55 0 0 1-.5-.6zM364.7 124.7h.1M364.7 125.6l137.6 79.4M364.7 124.7h3M367.7 124.7h.1M367.7 124.7l1 .2 134.9 77.9M367.7 124.7l1.1 .2M368.6 128.4v81.1l.3 .5 121.1 69.9-.2-64 13.5 7.8M369.1 125.5l132.6 76.5M381.9 136.1h.1"/>
<path d="M381.9 136.1l.6 .8 .9 .1M382.3 136.8h.1M382.4 135.1l.8-.5 .8 .1 .5 .4M382.4 136.8l1.1 .2M382.7 134.5l1.1-.1 .6 .3a.98 .98 0 0 1-1 .9 .98 .98 0 0 1-.9-.9zM382.9 135h1.1a.55 .55 0 0 1-.6 .6 .55 .55 0 0 1-.5-.6zM477.6 131.3l.9 1.7M477.6 131.3l.2 1 .5 .6 .5 .1M477.7 131.1a1.29 1.29 0 0 1 1.1 1.9 1.29 1.29 0 0 1-1.1-1.9zM487.8 137.2l.3 1 .7 .7M487.9 137a1.29 1.29 0 0 1 1.2 1.9 1.29 1.29 0 0 1-1.2-1.9zM488 136.9a1.35 1.35 0 0 0 1.1 2"/>
<path d="M490.9 131.6l.9-.5 .8 .1 .4 .4M491 131.3a1.08 1.08 0 0 1 1.1-.4 1.08 1.08 0 0 1 .9 .8 1.07 1.07 0 0 1-1.2 .5 1.07 1.07 0 0 1-.8-.9zM491.4 131.5h1.1a.55 .55 0 0 1-.5 .6 .55 .55 0 0 1-.6-.6zM423.1 161.8a2.03 2.03 0 0 1 1.8 3.1 2.03 2.03 0 0 1-1.8-3.1zM423.8 162.1a1.26 1.26 0 0 0 1.2 1.9M423.8 162.1h.4M423.9 162.1a1.35 1.35 0 0 0 1.1 2M425.2 163.8l-.2 .2M433.1 168a1.24 1.24 0 0 1 2 .8l.2 .5a.98 .98 0 0 1-.2 1.5 .98 .98 0 0 1-1.4-.6l-.7-1.4zM433.1 165.7h.1M433.1 165.7l.7 .8 .9 .1-1-.2M433.6 166.4h.1"/>
<path d="M433.7 164.7l.8-.5 .8 .1 .4 .4M433.7 164.3a1.08 1.08 0 0 1 1.2-.4 1.08 1.08 0 0 1 .8 .9 1.07 1.07 0 0 1-1.1 .4 1.07 1.07 0 0 1-.9-.9zM434.2 164.6h1.1a.55 .55 0 0 1-.6 .5 .55 .55 0 0 1-.5-.5zM434.2 168.1l-.2 .9 1 1M434.5 168l-.6 .3 .1 .7 .4 .8 .7 .3M435.4 169.7l-.4 .3M542.2 161.2l.8-.5 .8 .1 .5 .4M542.5 160.7l1.1-.2 .6 .4a.98 .98 0 0 1-.9 .8 .98 .98 0 0 1-1-.8zM542.7 161.1l.9-.1 .2 .3-.2 .3h-.7zM551.8 176.3l.8-.5 .8 .1 .4 .4M551.8 176a1.07 1.07 0 0 1 1.1-.5 1.07 1.07 0 0 1 .9 .9 1.08 1.08 0 0 1-1.2 .5 1.08 1.08 0 0 1-.8-.9zM552.2 176.2h1.1a.55 .55 0 0 1-.5 .6 .55 .55 0 0 1-.6-.6z"/>
<path d="M553.2 178.2l-.4 .1M553.8 178.1h.1M553.8 178.1l-.5 .1M554.3 177.3h.1M554.3 177.3l-.2 .6-.9 .3M556.8 172.6l-50.9 29.5M558.1 175.2v17.5l-13.6 7.9-.2 2.6-26.5 15.3M558.2 171l-.6 .9M558.2 171.6l-.1 .1M558.2 171l.8 .4M558.2 171v.6M558.2 171.6l.3 .1"/>
<path d="M559 171.4h.1M559 171.4l-.7 .4h-.5l-53.8 31M559 171.4h3.1M562.1 171.4h.1M562.1 172.3l-56.7 32.7M484.4 195.3h.1M484.4 195.3l.6 .7 1 .2M484.8 196l1.2 .3M484.9 194.3l.9-.5 .8 .1 .4 .4M485 193.9a1.08 1.08 0 0 1 1.1-.4 1.08 1.08 0 0 1 .9 .9 1.07 1.07 0 0 1-1.2 .4 1.07 1.07 0 0 1-.8-.9zM485.4 194.2l.6-.2 .5 .2a.55 .55 0 0 1-.5 .5 .55 .55 0 0 1-.6-.5zM511.1 199.8l.8-.5 .8 .1 .5 .4"/>
<path d="M511.2 199.4l.9-.3 1 .3a.98 .98 0 0 1-1 .9 .98 .98 0 0 1-.9-.9zM511.6 199.7l.5-.2 .7 .4-.7 .4-.5-.2zM539.8 193.4l.2 .3M540.2 192.5l.6 .8M540.5 192.1a.99 .99 0 0 1 1.4-.6 .99 .99 0 0 1 .3 1.5l-.6 .9a.99 .99 0 0 1-1.4 .6 .99 .99 0 0 1-.3-1.5zM540.8 191.7l.3 .1a1.26 1.26 0 0 1-1.1 1.9M540.8 193.3l-.8 .4M541.1 191.7l.2 .6-.5 1M543.2 189.2a6.6 6.6 0 0 1 5.8 1.3M543.2 189.8l2.6-.1 1.5 .4 1.3 .7M543.2 189l10.6-6.1v5.5l-10.6 6.1zM544.6 189.7v3.4"/>
<path d="M545.5 187.6l.3 .2M545.8 187.7l-1.1 .4M545.9 187.5h.1M545.9 187.5l-.1 .2M547.9 186.3l4.3 2.4M553.2 188.1l.6 .3M553.2 183.2v4.9M553.2 188.1l-10 5.8M555.3 183.5a.98 .98 0 0 1 1.5-.6 .98 .98 0 0 1 .2 1.5l-.5 1a1 1 0 0 1-1.5 .5 1 1 0 0 1-.2-1.5zM555.6 183.2h.4M556 183.2a1.36 1.36 0 0 1-1.1 1.9M556 183.2a1.25 1.25 0 0 1 0 1.3 1.25 1.25 0 0 1-1.2 .6l-.1-.3"/>
<path d="M363.8 206.9v.7l3.4 1.9h.6M367.4 208.7l-.1 .1M367.5 203.6v5.2l-3.7-1.9M367.5 203.6l.6 .3M367.5 204.8l-3.7 2.1M368.1 203.9v5.1l-.3 .5M368.4 208.7l-.2 .2M368.6 203.6l-.5 .3M368.6 202.9l-1.1 .7M368.6 209.1l-.8 .4M370 210.3l118.4 68.3M490.3 217.5h.1"/>
<path d="M490.3 217.1h.1M490.3 216.3v63.2l.3 .9 .6 .7 3.3 1.9M490.8 216.6v57.6M502.3 205.6l-137.6-79.4v-2.4l56.6-32.7h3.1l137.7 79.4v2.4l-56.7 32.7M502.3 205.6h3.1M502.3 205h3.1M502.3 205v.6M503.3 205.6v18.1M503.6 202.8l.2 .4M503.6 202.8h-.5l.7 .4M503.8 207.3h.1M503.8 207.6h.1"/>
<path d="M503.8 210.5h.1M503.8 211.1h.1M503.8 219.1h.1M503.8 219.7h.1M503.8 203.2v20.3l.6 .3M503.8 211.8h.1M504 202.8l.5 .1-.7 .3M504 202.8l-.2 .4M504.4 205.6v18.2M505.4 205v.6M513.2 201.5l-1.1 .3M513.7 200.8h.1"/>
<path d="M513.7 200.8l-.3 .6-1.3 .3M514.9 217.7v3.2l.3 .4M515.4 217.4l1.9 1.1h.5M515.9 217.1l1.3 .8M516.9 218.3v2.6l-.3 .4M517.4 217.8h.1M517.4 217.8l-.2 .1M517.4 216.2v1.6M517.4 217.8l-.1 .1M517.8 218.5l.2-2.6-13.6 7.9M543.1 203.6l-23.7 13.7M544.6 200.5v42.6"/>
<path d="M503.8 222.8h.1M503.8 223.4h.1M503.8 223.4l-.5 .3M503.8 220.4h.1M515.2 221.3h1.4M515.2 221.3l.5 .2 .9-.2M538.3 254.6l.6-.3 .9-.1 1.8 .8M538.4 254.7l1.3 .8v1.4l-35.5 20.6M539.7 256.3l-35.5 20.5M540.6 254v.2M541.6 254.4v.6M541.6 255h1.5"/>
<path d="M541.6 254.4h1.5M541.6 254.4a2.32 2.32 0 0 0-3.3-.3l.1 .6M543.1 254.4v.6M544.3 249l-52.1 30M544.6 249.6l-52 30.1M545.6 243.1l-.5-.3-54.8 31.6 .5 .3M545.6 243.1l-54.8 31.6M545.6 243.1l.1 5.4 3.7 2.3M549.4 250.8v.6l-6.3 3.6M549.4 250.8l-6.3 3.6M490.3 279.1h.1M490.8 274.7l.1 5.4 3.6 2.3"/>
<path d="M499.4 277.1l.6-.4 .9-.1 1.8 .9M499.5 277.1l1.3 .9v1.4l-6.3 3.6M500.8 278.8l-6.3 3.6M501.7 276.4v.3M502.7 276.8v.7M502.7 277.5h1.5M502.7 276.8h1.5M502.7 276.8a2.42 2.42 0 0 0-3.3-.2l.1 .5M504.2 276.8v.7M494.5 282.4v.6"/>
</g>
<path d="M308.3 284.3l.5 2.6h-.9z" fill="#800000"/>
<path d="M307.9 275.9h.9l-.5 2.6z" fill="none" stroke="#800000" stroke-width=".36"/>
<path d="M307.9 275.9h.9l-.5 2.6z" fill="#800000"/>
<path d="M308.3 266.9v22.6" fill="none" stroke="#800000" stroke-width=".36"/>
<g font-size="6.8">
<text x="443.8" y="385.2">00012347</text>
<text x="494.7" y="384.9">Pack batterie 80v 25Amp</text>
</g>
<g font-size="6.2">
<text x="440.9" y="332.4">Pack Batterie IP67+BMS+Gest Température</text>
<text x="441.1" y="340.9">Energie totale embaquée 2KVAh Nom 6KVAh Crete</text>
<text x="441.2" y="349.7">Poids total du pack assemblée 21.5 Kg</text>
</g>
<g font-size="4.2" fill="#800000">
<text x="197.6" y="41.1">398</text>
<text x="64.3" y="115.5" transform="rotate(-90 64.3 115.5)">209</text>
<text x="84.8" y="237.4" transform="rotate(-90 84.8 237.4)">29,5</text>
<text x="76.2" y="271.7" transform="rotate(-90 76.2 271.7)">169</text>
<text x="84.8" y="271.7" transform="rotate(-90 84.8 271.7)">110</text>
<text x="143.5" y="271.7" transform="rotate(-90 143.5 271.7)">152</text>
<text x="307.7" y="275.3" transform="rotate(-90 307.7 275.3)">11,5</text>
<text x="185.4" y="287">342,75</text>
<text x="84.8" y="307.1" transform="rotate(-90 84.8 307.1)">29,5</text>
<text x="185.4" y="325.6">359,75</text>
</g>
<g font-size="4.2" fill="#00f">
<text x="564.1" y="362.8">-</text>
<text x="443.4" y="373.5">Acier galvanisée et cataforese</text>
<text x="559.2" y="408.7">A2</text>
<text x="571.9" y="408.7">1 di 1</text>
</g>
<g font-size="4" fill="#00f">
<text x="11.3" y="44.6">A</text>
<text x="585.3" y="44.6">A</text>
<text x="11.3" y="111.3">B</text>
<text x="585.3" y="111.3">B</text>
<text x="11.3" y="178">C</text>
<text x="585.3" y="178">C</text>
<text x="11.3" y="244.6">D</text>
<text x="585.3" y="244.6">D</text>
<text x="11.3" y="311.3">E</text>
<text x="585.3" y="311.3">E</text>
<text x="11.3" y="378">F</text>
<text x="585.3" y="378">F</text>
<text x="49.7" y="413.8">1</text>
<text x="120.8" y="413.8">2</text>
<text x="191.9" y="413.8">3</text>
<text x="263.1" y="413.8">4</text>
<text x="334.2" y="413.8">5</text>
<text x="405.3" y="413.8">6</text>
<text x="476.4" y="413.8">7</text>
<text x="547.5" y="413.8">8</text>
</g>
<g font-size="3.6">
<text x="442.4" y="13.8">Rev :</text>
<text x="457.6" y="13.8">Note di Revisione :</text>
<text x="539.8" y="13.8">Data :</text>
<text x="558.4" y="13.8">Autore :</text>
<text x="442.2" y="357.8">Provenienza :</text>
<text x="473.4" y="357.8">Materiale :</text>
<text x="546.4" y="358">1° e Fasi Succ. :</text>
<text x="442.1" y="367.7">Trattamento Superficiale a questo livello :</text>
<text x="442.1" y="378.2">Tipo Parte :</text>
<text x="494.9" y="378.2">Descrizione:</text>
<text x="442.6" y="397.3">Codice di Disegno :</text>
<text x="509.8" y="396.9">Rev.</text>
</g>
<g font-size="3.6" fill="#00f">
<text x="458" y="19.1">Errore: Nessun riferimento</text>
<text x="475.7" y="392.4">19/03/2018</text>
<text x="499.4" y="392.3">3,308 kg</text>
</g>
<text font-size="3.1" fill="#800000" x="9.2" y="409.4" transform="rotate(-90 9.2 409.4)">\\server\x-ufficiotecnico$\FACOS\Meccanica-BP25AH\CASS-BP25AH.dft</text>
<text font-size="3" fill="#00f" x="541.1" y="19">19/03/2018</text>
<text font-size="3" fill="#000080" x="562.1" y="19">ANDREA</text>
<g font-size="2.4">
<text x="443.4" y="388.3">NOME CLIENTE O CODICE</text>
<text x="472.2" y="388.3">DATA ULTIMA MODIFICA</text>
<text x="503.8" y="388.3">MASSA TOTALE</text>
<text x="556.5" y="404.9">FORMATO</text>
<text x="572.8" y="404.8">FOGLIO</text>
</g>
</svg>
